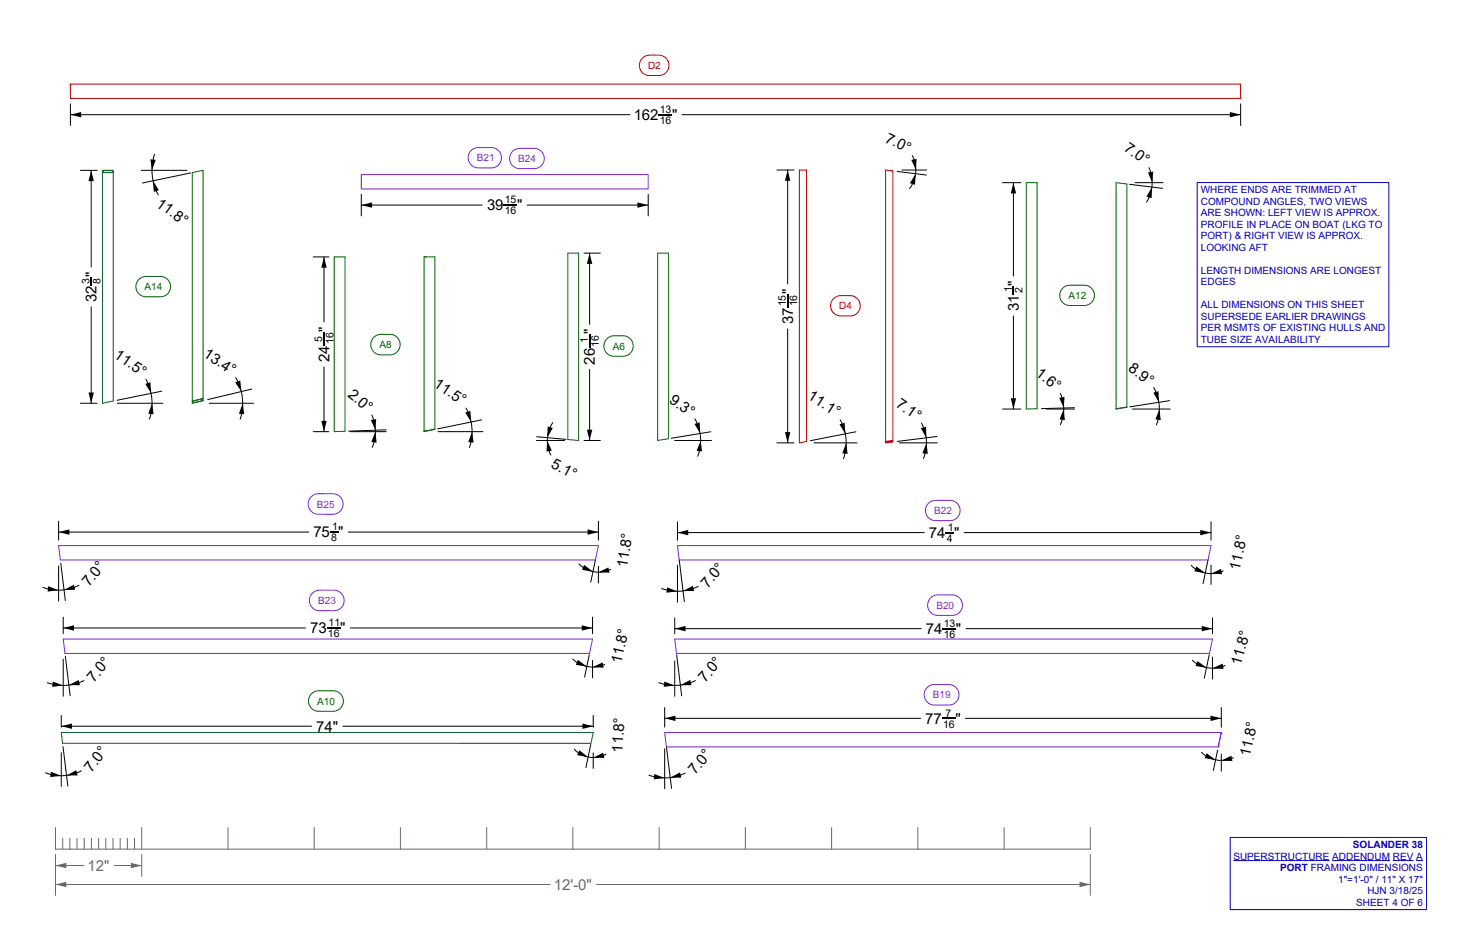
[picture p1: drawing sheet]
<svg xmlns="http://www.w3.org/2000/svg" width="432mm" height="279mm" viewBox="0 0 432 279" stroke-linecap="round" stroke-linejoin="round" font-family="sans-serif">
<!-- layer: Make2D -->
<path d="M189.2 17.1l1.6-.8h3.5a2.99 2.99 0 0 1 2.7 3.1 2.99 2.99 0 0 1-2.9 2.8h-3a2.99 2.99 0 0 1-2.6-1.9 2.99 2.99 0 0 1 .7-3.2zM20.7 24.8h344.7v4.2h-344.6zM20.7 25h.1M20.7 29h.1M235.4 50.1h2.2v79.9l-2.2 .4zM260.8 50.1l2.2 .2v79.8l-2.2 .3zM245.5 87.9l1.6-.8h3.6a2.99 2.99 0 0 1 2.7 3.1 2.99 2.99 0 0 1-3 2.8h-3a2.99 2.99 0 0 1-2.6-1.9 2.99 2.99 0 0 1 .7-3.2zM262.7 129.7v.4l-1.6 .2v-.3l1.6-.2M263 129.7l-2.2 .3" fill="none" stroke="#bf0000" stroke-width=".29"/>
<g fill="none" stroke="#7d26cd" stroke-width=".29">
<path d="M106.4 51.4h84.5v4.2h-84.5zM138.8 44.3l1.6-.8h4.6a2.99 2.99 0 0 1 2.7 3.1 2.99 2.99 0 0 1-3 2.8h-4.1a2.99 2.99 0 0 1-2.5-1.9 2.99 2.99 0 0 1 .7-3.2zM151 44.5l.8-.6 1-.2h4.8a2.99 2.99 0 0 1 2.7 3.1 2.99 2.99 0 0 1-3 2.9l-4.5-.1a2.99 2.99 0 0 1-2.5-1.9 2.99 2.99 0 0 1 .7-3.2zM91.7 146.2l1.6-.8h5a3 3 0 0 1 2.7 3.1 3 3 0 0 1-3 2.9h-4.5a3 3 0 0 1-2.5-2 3 3 0 0 1 .7-3.2zM273.5 148.2l.8-.6 1-.3h4.8a2.99 2.99 0 0 1 2.7 3.1 2.99 2.99 0 0 1-3 2.9h-4.5a2.99 2.99 0 0 1-2.5-2 2.99 2.99 0 0 1 .7-3.1zM17.3 160.6h159l-.9 4.3h-157.6zM92 174.6l1.6-.8h5a3 3 0 0 1 2.8 3.1 3 3 0 0 1-3 2.9h-4.5a3 3 0 0 1-2.6-2 3 3 0 0 1 .7-3.2zM199.5 160.6h157.2l-.9 4.3h-155.7zM274.1 176l1.6-.8 5-.1a3 3 0 0 1 2.8 3.2 3 3 0 0 1-3 2.9h-4.5a3 3 0 0 1-2.6-2 3 3 0 0 1 .7-3.2zM18.6 188.1h155.9l-.9 4.3h-154.5zM198.7 188.1h158.4l-.9 4.3h-156.9zM195.8 215.7h163.9l-.9 4.2h-162.5z"/>
<path d="M273.1 202.4l1.6-.8 5-.1a3 3 0 0 1 2.8 3.2 3 3 0 0 1-3.1 2.9h-4.4a3 3 0 0 1-2.6-2 3 3 0 0 1 .7-3.2zM358.9 219.6h.1M359.7 215.9h.1"/>
</g>
<g fill="none" stroke="#006300" stroke-width=".29">
<path d="M30.2 50.2l3.2-.1v68l-3.2 .6zM33.1 50.8h-2.7v-.6h2.7v.6M33.4 50.8h-3.2M56.6 50.8l3.2-.7v67.9l-3.2 .7zM302.3 53.8h3.2v66.5l-3.2 .1zM98.4 75.6h3.2v51.4l-3.2 .1zM125.2 75.6h.1M167.3 74.5h3.1v55.2l-3.1-.3zM193.7 74.5h3.2v54.7l-3.2 .5zM40.9 82.3l.9-.6 1-.3h4.7a2.99 2.99 0 0 1 2.7 3.1 2.99 2.99 0 0 1-2.9 2.9h-4.5a2.99 2.99 0 0 1-2.6-2 2.99 2.99 0 0 1 .7-3.1zM110.1 99.3l1.6-.8 3.4-.1a3 3 0 0 1 2.8 3.2 3 3 0 0 1-3.1 2.9h-2.8a3 3 0 0 1-2.6-2 3 3 0 0 1 .7-3.2zM178.8 99.7l1.6-.8h3.3a3 3 0 0 1 2.8 3.1 3 3 0 0 1-3 2.9h-2.9a3 3 0 0 1-2.5-2 3 3 0 0 1 .7-3.2z"/>
<path d="M313 84.8l.9-.6 1-.2h4.7a2.99 2.99 0 0 1 2.7 3.1 2.99 2.99 0 0 1-2.9 2.9l-4.5-.1a2.99 2.99 0 0 1-2.6-1.9 2.99 2.99 0 0 1 .7-3.2zM59.6 117.4v.6l-2.7 .6v-.6l2.7-.6M59.8 117.3l-3.2 .8M331.6 119.9v.1M331.6 120l-2.6 .4M331.9 119.8l-3.2 .5M331.9 119.8l-.3 .2M331.9 119.8v-65.6l-3.2-.4v66.5M125.2 126.9h.1M125.2 126.9v.1M127.8 126.4v.1M127.8 126.5l-2.6 .5"/>
<path d="M127.8 126.5l.3-.1v-50.8h-3.2v51.5l.3-.1M128.1 126.3l-3.2 .7M328.7 120.3l.3 .1M329 120.3v.1M18 215.7h156.7l-.6 3.1h-155.7zM91.8 204.3l1.6-.9h5a3 3 0 0 1 2.7 3.1 3 3 0 0 1-3 2.9h-4.5a3 3 0 0 1-2.6-2 3 3 0 0 1 .8-3.1z"/>
</g>
<path d="M194 33.8h3.9M26.9 81.5v2.5M95.4 97.7v4M173.7 98.5v3.9M232 86.6v3.9M298.5 84.2v2.5M278.5 156.8h2.5M96.3 184.9h3.9M277.6 185.1h4" fill="none" stroke="#000" stroke-width=".33"/>
<g fill="#000">
<path d="M20.7 33.8l3.2-.8v1.6zM362.2 33l3.2 .8-3.2 .8zM26.9 50.2l.7 3.1h-1.5zM44.3 46.9l1.6 .2-1.1 3zM45.1 53.2l1.7 2.8-1.5 .5zM232 50.1l.8 3.1h-1.6zM269.7 51.1l-.2 3.3-1.5-.5zM268.4 47.1l1.6-.3-.2 3.3zM298.5 53.8l.8 3.2h-1.6zM339.3 55.1l-.1 3.2-1.5-.4zM338.1 50.8l1.6-.3-.3 3.3zM95.4 75.6l.8 3.2h-1.6z"/>
<path d="M173.7 74.5l.8 3.2h-1.6zM26.1 115.6h1.5l-.7 3.1zM42.8 113l1.5-.5 .2 3.3zM44.8 118.7l.4 3.3-1.5-.2zM69.3 112.6l1.5-.6 .3 3.3zM71.5 118.7l.4 3.3-1.5-.2zM339.7 115.6l1.5-.4 .1 3.2zM94.6 123.9h1.6l-.8 3.2zM109.2 123.7l1.6-.3-.2 3.3zM110.6 127.1l.3 3.2-1.5-.2zM137 121.5l1.5-.5 .3 3.3zM139.1 127.1l.4 3.2-1.6-.1z"/>
<path d="M161.2 129.7l1.3 3-1.5 .2zM161.3 125.6l1.5 .4-1.6 2.9zM172.9 126.5h1.6l-.8 3.2zM204.6 124.8l1.5-.4 .1 3.2zM206.4 129.7l.4 3.2-1.6-.2zM231.2 127.2h1.6l-.8 3.2zM247.3 124.9l1.5-.4 .2 3.2zM249.2 130.4l.5 3.2-1.6-.2zM271.2 126l1.6-.4v3.3zM272.9 130.4l.4 3.2-1.6-.2zM297.7 117.3h1.6l-.8 3.1zM312 117.1l1.6-.2-.3 3.2z"/>
<path d="M313.3 120.4l.3 3.3-1.5-.2zM341.5 120.4l.4 3.3-1.6-.2zM199.5 156.8l3.2-.8v1.6zM353.5 156l3.2 .8-3.2 .8zM196.5 172.9l3 1.2-3.2 .4zM201.2 174l2.9-1.5 .4 1.5zM352.4 166.7l2.6 2-3.2-.5zM356.7 168.9l3-1.4 .3 1.6zM18.6 184.9l3.2-.8v1.6zM170.2 194.3l2.6 1.9-3.2-.5zM171.4 184.1l3.1 .8-3.1 .8zM174.5 196.4l3-1.4 .3 1.6z"/>
<path d="M198.7 185.1l3.2-.8v1.6zM352.7 194.6l2.7 2-3.3-.5zM354 184.3l3.1 .8-3.1 .8zM357.1 196.7l3-1.3 .3 1.5zM18 213.8l3.2-.8v1.6zM15.6 200.7l3 1.1-3.2 .4zM20.3 201.7l2.9-1.5 .4 1.5zM171.6 213l3.1 .8-3.1 .8zM195.7 200.7l3 1.1-3.2 .4zM200.4 201.7l2.9-1.5 .4 1.5zM15 227.2l3 1.2-3.2 .4zM19.6 228.3l2.9-1.5 .4 1.5z"/>
<path d="M170.7 220.9l2.5 2-3.2-.6zM174.7 223.1l3-1.5 .3 1.6z"/>
</g>
<g fill="none" stroke="#000" stroke-width=".29">
<path d="M20.7 30.6v6.3M20.7 33.8h164.8M200.9 33.8h164.5M365.4 30.6v6.3M23.7 50.2h4.9M26.9 50.2v28.4M41.6 50.1h13.5M45.5 45.5a15.1 15.1 0 0 0 1.1 11.9M56.1 50.9l-14.1 3M228.8 50.1h5.1M232 50.1v33.5M264.3 50.5l8.6 1"/>
<path d="M265.7 50.1h7.2M268.7 45.8a9 9 0 0 1-.8 9.7M295.3 53.8h5.4M298.5 53.8v27.5M332.7 54.3l9.7 1.2M334.4 53.8h8.2M338.4 49.4a10.7 10.7 0 0 1-.7 10.1M92.3 75.6h4.6M95.4 75.6v19.2M172 74.5h4.8M173.7 74.5v21M26.9 90.3v28.4"/>
<path d="M232 96.9v33.5M298.5 93v27.4M23.7 118.7h4.9M34.6 118.7h13.4M43 111.7a14.7 14.7 0 0 1 1 11.7M47.6 115.2l-13.1 2.7M61.6 118.7h13.1M69.4 111.2a14.9 14.9 0 0 1 1.3 12.2M74.2 114.5l-13 3.1M95.4 108v19.1M173.7 108.8v20.9M312.3 115.8a11.1 11.1 0 0 1 0 9.2"/>
<path d="M339.8 114.1a12.9 12.9 0 0 1 .8 11M344.5 118l-11.7 1.8M92.3 127.1h4.6M103.2 127.1h10.5M109.5 122.1a12.2 12.2 0 0 1 .1 9.6M113.7 126.5l-11 .4M129 127.1h13.2M137.2 120.1a14.3 14.3 0 0 1 1.1 11.7M141.9 123.6l-13 2.7M158 129.7h8.3M158.1 128.6l8.7 .8M162.8 124.4a9.3 9.3 0 0 0-.5 9.6"/>
<path d="M172 129.7h4.8M198.7 129.7h10.9M204.6 123.3a12.7 12.7 0 0 1 .9 11M209.4 127.1l-11.7 1.9M228.8 130.4h5.1M239.8 130.4h12.6M247.5 123.6a13.9 13.9 0 0 1 .9 11.5M252.1 127.1l-13.4 2.6M264.9 130.4h11.2M271.4 124.5a12.1 12.1 0 0 1 .6 10.5M276 128.5l-11.7 1.5M295.3 120.4h5.4"/>
<path d="M308.2 120.4h8.3M316.5 120l-9.7 .3M333.5 120.4h11.2M199.5 153.6v5.4M199.5 156.8h72.7M284 156.8h72.7M356.7 153.6v5.4M199.5 166.4v10.9M200.1 164.9l1.5 12.2M205.6 172.6a13.5 13.5 0 0 1-10.7 .7M350.9 166.5a8.3 8.3 0 0 0 9.4 1.6M355.8 164.9l-1.4 6.9"/>
<path d="M356.7 166.4v5.7M18.6 181.7v4.9M18.6 194.1v10.9M18.6 184.9h71.4M19.2 193.3l1.5 11.6M103.2 184.9h71.3M168.7 194a8.3 8.3 0 0 0 9.4 1.6M173.6 192.8l-1.4 6.5M174.5 181.7v4.9M174.5 194.4v5.2M198.7 181.9v4.7M198.7 194.6v10.4"/>
<path d="M198.7 185.1h72.6M199.3 192.8l1.5 12.1M284.5 185.1h72.6M351.2 194.4a8.7 8.7 0 0 0 9.6 1.5M356.2 192.8l-1.5 6.9M357.1 181.9v4.7M357.1 193.4v6.5M18 210.6v3.5M18 213.8h73.8M18.6 219.8l1.4 11.7M24.7 200.4a13.7 13.7 0 0 1-10.7 .6M101 213.8h73.7"/>
<path d="M174 219.2l-1.4 6.8M174.7 210.6v3.5M204.8 200.4a13.7 13.7 0 0 1-10.7 .6M18 221.6v10M24 226.9a12.8 12.8 0 0 1-10.6 .6M169.2 220.5a7.5 7.5 0 0 0 9.3 1.5M174.7 221.6v4.6"/>
</g>
<g fill="none" stroke="#696969" stroke-width=".29">
<path d="M16.3 243.7v6.3h304.8v-6.3M18.5 246.8v3.2M20.6 246.8v3.2M22.7 246.8v3.2M24.8 246.8v3.2M26.9 246.8v3.2M29 246.8v3.2M31.2 246.8v3.2M33.3 246.8v3.2M35.4 246.8v3.2M37.5 246.8v3.2M39.6 246.8v3.2"/>
<path d="M41.7 243.7v6.3M67.1 243.7v6.3M92.5 243.7v6.3M117.9 243.7v6.3M143.3 243.7v6.3M168.7 243.7v6.3M194.1 243.7v6.3M219.5 243.7v6.3M244.9 243.7v6.3M270.3 243.7v6.3M295.7 243.7v6.3"/>
</g>
<g fill="#696969">
<path d="M16.3 254.8l3.2-.8v1.6z"/>
<path d="M38.6 254l3.1 .8-3.1 .8z"/>
</g>
<path d="M16.3 251.6v6.4M16.3 254.8h8.4M33.7 254.8h8M41.7 251.6v6.4" fill="none" stroke="#696969" stroke-width=".29"/>
<g fill="#696969">
<path d="M16.3 260.4l3.2-.8v1.6z"/>
<path d="M318 259.6l3.1 .8-3.1 .8z"/>
</g>
<path d="M16.3 251.6v12M321.1 251.6v12M16.3 260.4h145.7M175.7 260.4h145.4" fill="none" stroke="#696969" stroke-width=".29"/>
<path d="M148.3 60.4h4M97.2 156.7h2.5M277.4 211.5h4" fill="none" stroke="#000" stroke-width=".33"/>
<g fill="#000">
<path d="M106.4 60.4l3.2-.8v1.6zM187.7 59.6l3.2 .8-3.2 .8zM17.3 156.7l3.1-.8v1.5zM173.1 155.9l3.2 .8-3.2 .7zM14.2 172.6l3.1 1.2-3.3 .4zM18.9 173.7l2.8-1.6 .4 1.6zM172.1 166.3l2.6 2-3.3-.5zM176.3 168.5l2.9-1.4 .3 1.5zM195.8 211.5l3.2-.8v1.6zM356.6 210.7l3.1 .8-3.1 .8zM192.7 227.9l3.1 1.1-3.3 .5zM197.4 228.9l2.9-1.5 .4 1.6z"/>
<path d="M355.4 221.8l2.6 1.9-3.2-.5zM359.7 223.9l3-1.4 .3 1.6z"/>
</g>
<g fill="none" stroke="#000" stroke-width=".29">
<path d="M106.4 57.2v6.4M190.9 57.2v6.4M106.4 60.4h35.6M155.3 60.4h35.6M17.3 153.5v5.5M17.3 156.7h73.6M102.6 156.7h73.7M176.3 153.5v5.5M17.3 166.6v10.3M17.9 165.8l1.3 11M23.3 172.3a13.2 13.2 0 0 1-10.7 .6M170.6 166a7.9 7.9 0 0 0 9.3 1.6"/>
<path d="M175.4 165l-1.4 6.4M176.3 166.7v4.9M195.8 208.3v5.8M195.8 211.5h75.4M196.3 220l1.5 12.1M284.3 211.5h75.4M359.7 208.3v5.8M195.8 220.4v11.8M201.8 227.6a13.4 13.4 0 0 1-10.7 .6M353.9 221.5a8.3 8.3 0 0 0 9.4 1.6M358.6 220.9l-1.2 5.9M359.7 222v5.1"/>
</g>
<path d="M352.6 53.7h56.5v48.4h-56.5zM362.3 246.6h57.9v21.2h-57.9zM363.3 253.4h28.3M392.4 253.4h17M410.3 253.4h6M417.1 253.4h2" fill="none" stroke="#0000bf" stroke-width=".29"/>
<g font-size="4.4">
<text x="186.6" y="35.4">162</text>
<text x="197.9" y="35.4">&quot;</text>
<text x="260.4" y="41.7" transform="rotate(25 260.4 41.7)">7.0°</text>
<text x="330.8" y="44.1" transform="rotate(36 330.8 44.1)">7.0°</text>
<text x="45.7" y="60.5" transform="rotate(36 45.7 60.5)">11.8°</text>
<text x="143.4" y="62">39</text>
<text x="152.3" y="62">&quot;</text>
<text x="28.4" y="88.9" transform="rotate(-90 28.4 88.9)">32 &quot;</text>
<text x="233.6" y="86.6" transform="rotate(-90 233.6 86.6)">&quot;</text>
<text x="233.6" y="95.4" transform="rotate(-90 233.6 95.4)">37</text>
<text x="300.1" y="91.6" transform="rotate(-90 300.1 91.6)">31 &quot;</text>
<text x="97" y="97.7" transform="rotate(-90 97 97.7)">&quot;</text>
<text x="175.2" y="98.5" transform="rotate(-90 175.2 98.5)">&quot;</text>
<text x="33.4" y="105.1" transform="rotate(35 33.4 105.1)">11.5°</text>
<text x="59.7" y="104.8" transform="rotate(34 59.7 104.8)">13.4°</text>
<text x="97" y="106.6" transform="rotate(-90 97 106.6)">24</text>
<text x="175.2" y="107.3" transform="rotate(-90 175.2 107.3)">26</text>
<text x="127.5" y="113.7" transform="rotate(34 127.5 113.7)">11.5°</text>
<text x="304.8" y="110.5" transform="rotate(37 304.8 110.5)">1.6°</text>
<text x="332.1" y="109" transform="rotate(36 332.1 109)">8.9°</text>
<text x="102.2" y="116.5" transform="rotate(40 102.2 116.5)">2.0°</text>
<text x="196.9" y="118.3" transform="rotate(35 196.9 118.3)">9.3°</text>
<text x="237.7" y="117.3" transform="rotate(33 237.7 117.3)">11.1°</text>
<text x="263.7" y="119.6" transform="rotate(35 263.7 119.6)">7.1°</text>
<text x="162" y="137.5" transform="rotate(28 162 137.5)">5.1°</text>
<text x="92.3" y="158.2">75 &quot;</text>
<text x="273.6" y="158.4">74 &quot;</text>
<text x="184.8" y="167.3" transform="rotate(-81 184.8 167.3)">11.8°</text>
<text x="26.2" y="172.9" transform="rotate(-51 26.2 172.9)">7.0°</text>
<text x="208.5" y="173.3" transform="rotate(-50 208.5 173.3)">7.0°</text>
<text x="365.1" y="168" transform="rotate(-77 365.1 168)">11.8°</text>
<text x="91.4" y="186.5">73</text>
<text x="100.2" y="186.5">&quot;</text>
<text x="272.7" y="186.7">74</text>
<text x="281.6" y="186.7">&quot;</text>
<text x="182.9" y="195.5" transform="rotate(-77 182.9 195.5)">11.8°</text>
<text x="365.5" y="196.1" transform="rotate(-74 365.5 196.1)">11.8°</text>
<text x="27.6" y="201" transform="rotate(-49 27.6 201)">7.0°</text>
<text x="207.7" y="201" transform="rotate(-49 207.7 201)">7.0°</text>
<text x="93.2" y="215.4">74&quot;</text>
<text x="272.5" y="213.1">77</text>
<text x="281.4" y="213.1">&quot;</text>
<text x="183.3" y="221.6" transform="rotate(-86 183.3 221.6)">11.8°</text>
<text x="27" y="227.5" transform="rotate(-52 27 227.5)">7.0°</text>
<text x="368.1" y="223" transform="rotate(-78 368.1 223)">11.8°</text>
<text x="204.7" y="228.2" transform="rotate(-50 204.7 228.2)">7.0°</text>
</g>
<g font-size="4.4" fill="#696969">
<text x="25.8" y="256.4">12&quot;</text>
<text x="163.1" y="262">12'-0&quot;</text>
</g>
<g font-size="3.1">
<text x="194.3" y="33.3">13</text>
<text x="194.3" y="36.5">16</text>
<text x="148.7" y="59.9">15</text>
<text x="148.7" y="63.1">16</text>
<text x="26.4" y="83.7" transform="rotate(-90 26.4 83.7)">3</text>
<text x="29.6" y="83.7" transform="rotate(-90 29.6 83.7)">8</text>
<text x="298" y="86" transform="rotate(-90 298 86)">1</text>
<text x="301.2" y="86.3" transform="rotate(-90 301.2 86.3)">2</text>
<text x="231.5" y="90.2" transform="rotate(-90 231.5 90.2)">15</text>
<text x="234.8" y="90.2" transform="rotate(-90 234.8 90.2)">16</text>
<text x="94.9" y="100.6" transform="rotate(-90 94.9 100.6)">5</text>
<text x="98.2" y="101.3" transform="rotate(-90 98.2 101.3)">16</text>
<text x="173.2" y="101" transform="rotate(-90 173.2 101)">1</text>
<text x="176.4" y="102.1" transform="rotate(-90 176.4 102.1)">16</text>
<text x="97.5" y="159.4">8</text>
<text x="97.8" y="156.2">1</text>
<text x="278.9" y="159.5">4</text>
<text x="279.2" y="156.3">1</text>
<text x="96.8" y="184.4">11</text>
<text x="278" y="184.6">13</text>
<text x="96.6" y="187.6">16</text>
<text x="278" y="187.8">16</text>
<text x="277.8" y="214.3">16</text>
<text x="278.5" y="211">7</text>
</g>
<g font-size="2.9" fill="#bf0000">
<text x="190.9" y="20.3">D2</text>
<text x="247.2" y="91.1">D4</text>
</g>
<g font-size="2.9" fill="#7d26cd">
<text x="140.4" y="47.5">B21</text>
<text x="152.7" y="47.7">B24</text>
<text x="93.4" y="149.4">B25</text>
<text x="275.1" y="151.4">B22</text>
<text x="93.7" y="177.8">B23</text>
<text x="275.8" y="179.2">B20</text>
<text x="274.8" y="205.6">B19</text>
</g>
<g font-size="2.9" fill="#0000bf">
<text x="353.7" y="57">WHERE ENDS ARE TRIMMED AT</text>
<text x="353.7" y="60.3">COMPOUND ANGLES, TWO VIEWS</text>
<text x="353.7" y="63.7">ARE SHOWN: LEFT VIEW IS APPROX.</text>
<text x="353.7" y="67.1">PROFILE IN PLACE ON BOAT (LKG TO</text>
<text x="353.7" y="70.5">PORT) &amp; RIGHT VIEW IS APPROX.</text>
<text x="353.7" y="73.9">LOOKING AFT</text>
<text x="353.7" y="80.7">LENGTH DIMENSIONS ARE LONGEST</text>
<text x="353.7" y="84.1">EDGES</text>
<text x="353.7" y="90.8">ALL DIMENSIONS ON THIS SHEET</text>
<text x="353.7" y="94.2">SUPERSEDE EARLIER DRAWINGS</text>
<text x="353.7" y="97.6">PER MSMTS OF EXISTING HULLS AND</text>
<text x="353.7" y="101">TUBE SIZE AVAILABILITY</text>
<text x="398.5" y="249.8">SOLANDER 38</text>
<text x="363.3" y="253.2">SUPERSTRUCTURE ADDENDUM REV A</text>
<text x="377.1" y="256.5">PORT FRAMING DIMENSIONS</text>
<text x="394.2" y="259.9">1&quot;=1'-0&quot; / 11&quot; X 17&quot;</text>
<text x="402.8" y="263.3">HJN 3/18/25</text>
<text x="399.5" y="266.7">SHEET 4 OF 6</text>
</g>
<g font-size="2.9" fill="#006300">
<text x="42.6" y="85.4">A14</text>
<text x="314.7" y="88">A12</text>
<text x="111.8" y="102.5">A8</text>
<text x="180.5" y="102.9">A6</text>
<text x="93.4" y="207.4">A10</text>
</g>
</svg>
